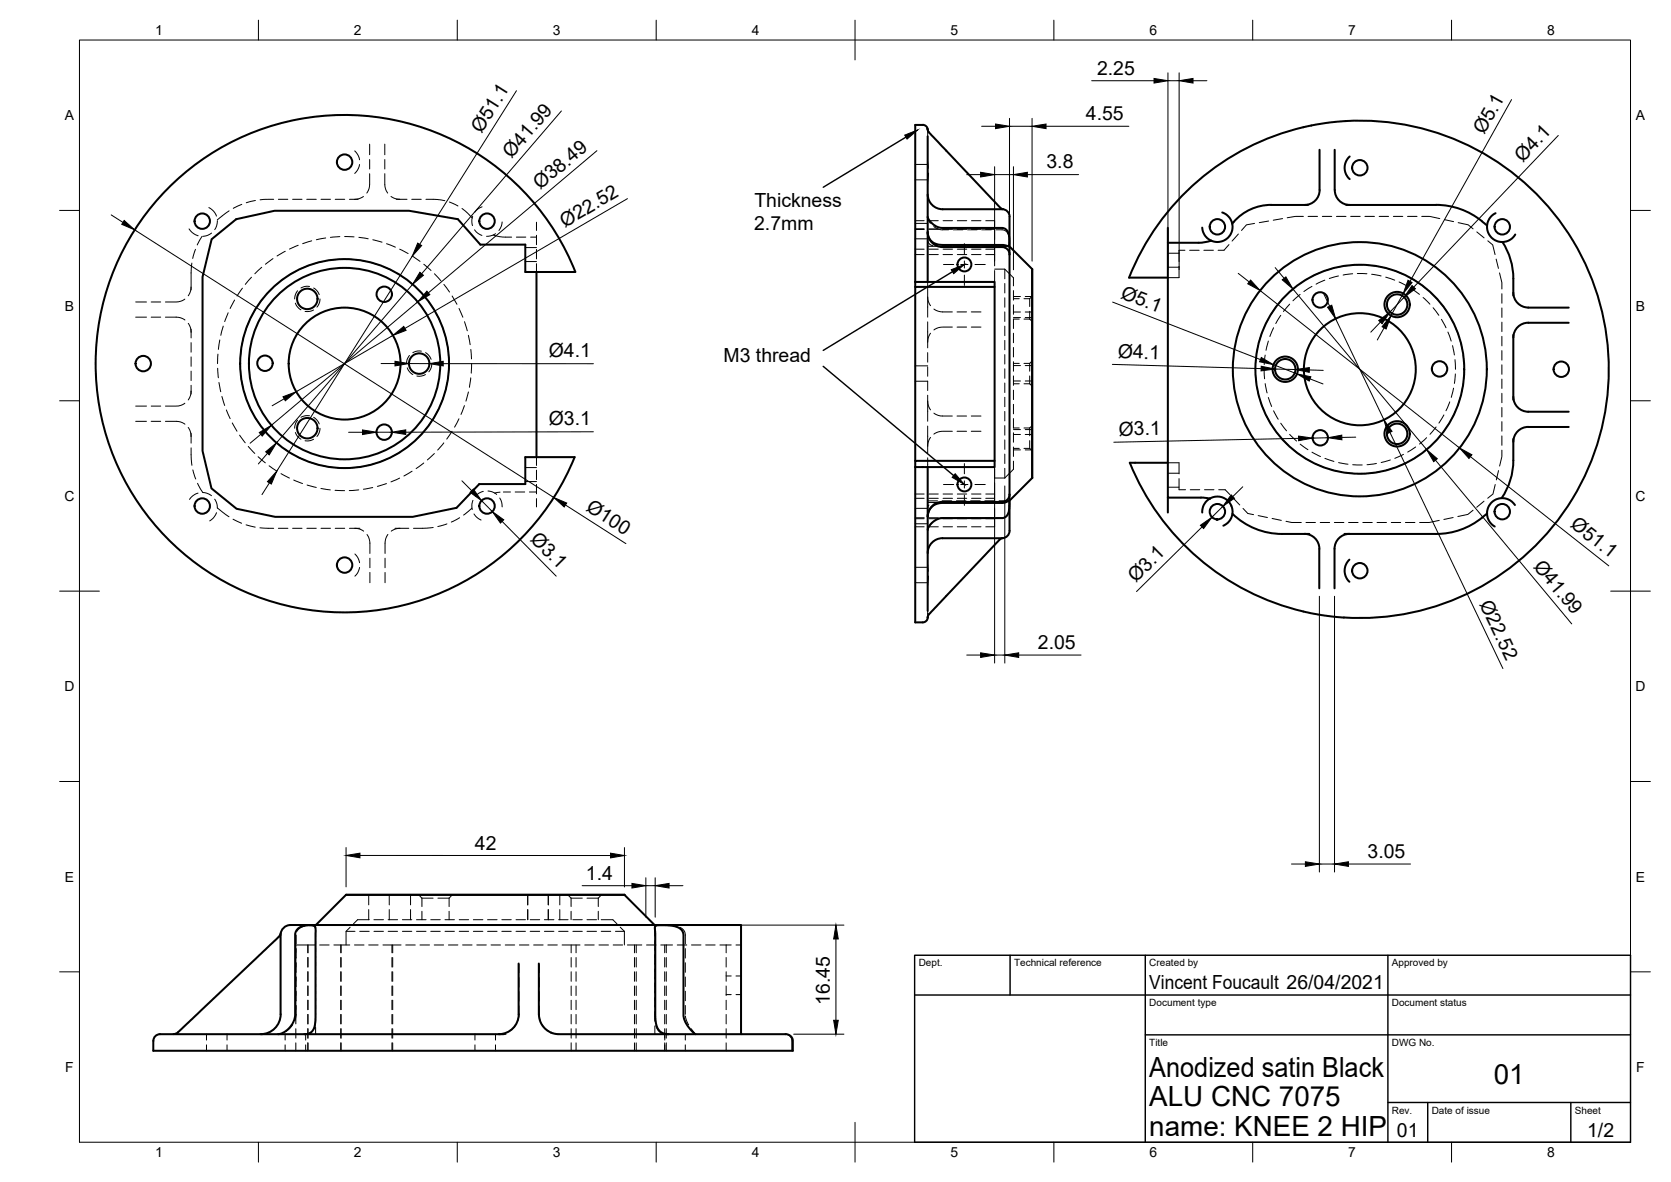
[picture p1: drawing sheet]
<svg xmlns="http://www.w3.org/2000/svg" width="420mm" height="297mm" viewBox="0 0 420 297" stroke-linecap="round" stroke-linejoin="round" font-family="sans-serif">
<!-- layer: Visible -->
<g fill="none" stroke="#000" stroke-width=".51">
<path d="M233.2 32.3l.2 .8M233.3 34.3v36.6M233.3 32.5a1.23 1.23 0 0 0-1.3-1.1h-1.9v39.5M233.4 33.1l16.4 17.3a7.2 7.2 0 0 0 2.5 2.2M327.7 32l7-1.3a62.5 62.5 0 0 1 68.5 49.3 62.5 62.5 0 0 1-43 72.6 62.5 62.5 0 0 1-76.1-36.3h9.5M327.8 32a62.5 62.5 0 0 0-43.9 37.8h9.7M331.8 37.6v10.2M335.6 37.6v10.1a3.8 3.8 0 0 0 3.8 3.8M339.4 39.3l-1 1.3-.3 1.4 .4 1.8 .9 1.2M233.3 58.3a3.8 3.8 0 0 0 3.7 3.8h15M233.3 54.5l.3 .7 .9 1.1 1.2 .7 .9 .3h15.4a2.58 2.58 0 0 1 1.8 3v1.3l-.2 .3-1.3-.3-16-.1-1.2-.3-1.1-.7-.5-.9-.2-1.3M233.3 48.8a3.8 3.8 0 0 0 3.7 3.8h15"/>
<path d="M252 52.6a2.18 2.18 0 0 1 1.8 2.8v8.6M293.6 57.3v67.8l8.8-.1 1.8 .3M307.3 53.4l1 .5 .7 .6 .5 .8 .4 1.1-.2 1.9-.7 1.2-.7 .7-1.8 .6h-1l-1-.3-.9-.6-.6-.7-.5-.9-.2-1.1M328.9 51.5h-9.3a12.5 12.5 0 0 0-9.8 4.7M331.8 47.7a3.8 3.8 0 0 1-3.7 3.8M338.5 51.5h22.6a18.2 18.2 0 0 1 11.5 4.1M372.6 55.6l1.3 1.1M376 53.6l-1.2 1-.8 1.7v1.7l.9 1.6 1.7 1 1.6 .2 1.6-.6 1.2-1.3M134.9 68.4v46.5M230.1 70.9h3.2M230.1 70.9v1.2M233.3 70.9h16.8v46.5h-16.8"/>
<path d="M250.1 72.1h-20v43.7M252 62.1a1.87 1.87 0 0 1 1.9 1.9M253.8 61.9l5.7 5.7v52.5M253.8 64v60.3M304.5 60.5l-2.6 .5h-8.3M377.8 60.8a16.8 16.8 0 0 1 2.7 9.2M380.5 73.5a3.8 3.8 0 0 0 3.8 3.8M380.5 70v4.3M384.3 77.3h10.1M380.5 99.7a3.8 3.8 0 0 0 3.8 3.8h10.1M380.5 84.1v16.4M394.4 81.1h-10.1a3.8 3.8 0 0 0-3.8 3.8"/>
<path d="M144.5 114.9a62.5 62.5 0 0 1-96 26.1 62.5 62.5 0 0 1 .4-99.5 62.5 62.5 0 0 1 95.8 26.9h-12.6v-6.9h-11.3l-5.7-6.4-12.3-2.1h-33.8l-9.6 2.1-6.2 5-2.3 9.5v43.7l2.3 9.4 6.3 5.2 9.7 2h34.6l11-2.3 5.7-5.9h11.6v-6.8h12.4M230.1 117.4h3.2v36.1M230.1 117.4v39h1.9a1.26 1.26 0 0 0 1.3-1.3M250.1 115.8h-20v1.6M380.5 110.3v5.4M380.5 115.7a16.8 16.8 0 0 1-2.9 9.5M394.4 107.3h-10.1a3.8 3.8 0 0 0-3.8 3.7M237 126.1h15M237 135.3h15M237 126.1a3.8 3.8 0 0 0-3.7 3.8l.2-1.3 .7-1.1 1-.8 1.5-.3h15.4l1.6-.5 .1 1.7-.3 1.4a1.71 1.71 0 0 1-1.5 1.2h-15.5l-1.3 .5-.8 .6-.9 1.1-.2 .8M237 135.2a3.8 3.8 0 0 0-3.7 3.8M251.3 135.6l-17.7 18.8"/>
<path d="M252.1 135.2l-.8 .4M253.8 124.3v8a2.92 2.92 0 0 1-.9 2.7l-.9 .2M253.9 124.2a1.87 1.87 0 0 1-1.9 1.9M259.5 120.1l-5.7 5.7M259.5 120.1h.1M293.6 125.1v3.7M302.3 128.8v-.8l.4-1.1 .5-.8 .9-.8 .9-.4 1.3-.1 1.8 .6 .8 .6 .6 .9 .4 1v1.1l-.3 1.2-.4 .7-.7 .7-.9 .5M309.9 129.1a17.9 17.9 0 0 0 12.5 5.1h6.8M328 134.2a3.8 3.8 0 0 1 3.7 3.7v10M339.3 134.2a3.8 3.8 0 0 0-3.7 3.7v10M373.9 129.1l.1 .9 .4 1 1.4 1.3M373.9 129.1a18.7 18.7 0 0 1-12.8 5.1h-23"/>
<path d="M380.9 126.9l-.8-.9-1.4-.7-1.3-.1-1 .2-1.1 .7-.8 .8-.4 .8-.2 1.4M233.6 154.3l-.4 1M339.3 140.6l-.9 1.3-.3 1.2 .2 1.7 1 1.4M70.6 234.5a10.6 10.6 0 0 1-3.2 3.5l-22.7 21.4-1.1 .5M157 224.9h-70l-7.6 7.6M157 224.9l7.6 7.6M157 224.9h.1M69.9 259.9l1-.2 1.6-1.1 1.1-1.4 .5-1.5 .1-20.7a2.86 2.86 0 0 1 3.3-2.5l1.5 .2 .4 .7-.1 23.1-.2 1.5-.6 1.1-.9 .6-1.1 .2M70.5 254.9v-19.9a2.84 2.84 0 0 1 3.5-2.5h112.3v27.4M70.6 254.9a5 5 0 0 1-5 5M126.7 259.9h-85.4a2.38 2.38 0 0 0-2.7 1.2v.5M130.4 242.1v12.8a5 5 0 0 1-5 5"/>
<path d="M135.5 242.1v12.8M135.5 254.9a5 5 0 0 0 5 5h57.2l1 .4 .5 .7 .1 3.1h-160.8v-2.5M168.1 259.9l-1.2-.2-1-.5-.7-1-.3-1.3-.2-23.9 .4-.4 2.2-.1 1.9 .2 1.4 .4a2.12 2.12 0 0 1 1.3 1.9v20.3l.2 1.1 .7 1.2 2 2.3"/>
<circle cx="50.9" cy="55.6" r="1.94"/>
<circle cx="86.6" cy="40.7" r="1.94"/>
<circle cx="122.5" cy="55.6" r="1.94"/>
<circle cx="306.1" cy="57" r="1.94"/>
<circle cx="341.9" cy="42.2" r="1.94"/>
<circle cx="377.7" cy="57" r="1.94"/>
<circle cx="77.3" cy="75.1" r="2.57"/>
<circle cx="96.6" cy="74" r="1.94"/>
<circle cx="242.5" cy="66.5" r="1.75"/>
<circle cx="331.9" cy="75.4" r="1.94"/>
<circle cx="351.3" cy="76.5" r="3.2"/>
<circle cx="351.3" cy="76.5" r="2.57"/>
<circle cx="36" cy="91.4" r="1.94"/>
<circle cx="66.6" cy="91.3" r="1.94"/>
<circle cx="86.6" cy="91.4" r="14.1"/>
<circle cx="86.6" cy="91.4" r="24.1"/>
<circle cx="86.6" cy="91.4" r="26.3"/>
<circle cx="105.4" cy="91.4" r="2.57"/>
<circle cx="323.2" cy="92.8" r="3.2"/>
<circle cx="323.2" cy="92.8" r="2.57"/>
<circle cx="341.9" cy="92.8" r="31.9"/>
<circle cx="341.9" cy="92.8" r="26.3"/>
<circle cx="341.9" cy="92.8" r="14.1"/>
<circle cx="362" cy="92.7" r="1.94"/>
<circle cx="392.6" cy="92.8" r="1.94"/>
<circle cx="77.3" cy="107.6" r="2.57"/>
<circle cx="96.6" cy="108.6" r="1.94"/>
<circle cx="332" cy="110" r="1.94"/>
<circle cx="351.3" cy="109" r="3.2"/>
<circle cx="351.3" cy="109" r="2.57"/>
<circle cx="50.9" cy="127.2" r="1.94"/>
<circle cx="122.5" cy="127.2" r="1.94"/>
<circle cx="242.5" cy="121.7" r="1.75"/>
<circle cx="306.1" cy="128.6" r="1.94"/>
<circle cx="377.7" cy="128.6" r="1.94"/>
<circle cx="86.6" cy="142" r="1.94"/>
<circle cx="341.9" cy="143.4" r="1.94"/>
</g>
<!-- layer: Hidden -->
<g fill="none" stroke="#000" stroke-width=".25">
<path d="M89.2 37.9l.9 1.3 .3 1M92.9 36.2v2.7M96.8 36.2v2.7M233.2 32.3l.1 .5M233.3 32.5v.3M233.3 32.8v1.5M47.5 57.5l1.2 1.2 1.1 .6M50.8 59.4l-1.2 2.2M52.5 52.2l1.3 1 .6 1.1M53.2 58.6l-.9 .5-1.3 .3M54.7 55.5l-.2 1.3-.5 .9M57.6 53l-3 2.3"/>
<path d="M60.8 51.4l-2.1 1M64.2 50.4l-2.3 .6M68.8 50.1l-3.4 .1M70 50.1h2.4M73.6 50.1h2.3M77.1 50.1h2.4M80.7 50.1h2.4M81.9 59.8l-2.4 .4M84.3 50.1h2.4M85.4 59.5l-2.3 .2M86.7 59.4l2.3 .1M87.9 50.1h1.3"/>
<path d="M89.2 50.1h.8M90.2 59.6l2.4 .4M90.4 41.3l-.5 1.5-.7 .8M91.4 49.4l-1.1 .5-1.1 .2M92.9 43.7v3.2l-.7 1.6M92.9 40.1v2.4M96.8 43.7v3.2l.7 1.6M96.8 40.1v2.4M98.3 49.4l1.2 .5 1 .2M99.7 50.1h.8M100.5 50.1h1.8M103.5 50.1h2.4"/>
<path d="M107.1 50.1h2.8l1.9 .3M113 50.8l2.1 1M116.2 52.4l2.5 2.4M118.9 54.4l-.3 .9 .2 1.4M119.3 57.7l.8 .9 1.1 .6M121.2 52l-1 .5-.8 .8M124 59.1l2.4 .5h2.3M124.6 58.7l-.8 .4-1.5 .3M126.3 55.8l-.3 1-.5 1.1M129.8 59.6h2.4M133.4 59.6h1.5M134.9 55.8v2.1"/>
<path d="M134.9 59.1v2.4M230.1 55.5h2.3M230.1 56.1h3.2M230.1 41.3h3.2M230.1 45.2h3.2M232.4 57.6h-2.3h2.3M233.3 54.7l.6 1.4M233.3 40.4l.1 1.9M233.5 43.5l-.2 2.6M233.6 57.6h2.3M233.6 55.5h2.3M234.8 56.9l1.8 .8h1.9"/>
<path d="M237.1 57.6h2.4M237.1 55.5h2.4M239.7 57.7h2.4M240.7 57.6h2.4M240.7 55.5h2.4M243.3 57.7h2.4M244.3 57.6h2.4M244.3 55.5h2.4M246.9 57.7h2.4M247.9 55.5h2.2v4.7M247.9 57.6h2.2M250.4 57.7h1.6a1.89 1.89 0 0 1 1.7 1.8"/>
<path d="M311.4 58.8l-1.6 1.8M315.4 56.1l-2 .4-1.2 1.4M319 55.5l-2.4 .5M322.5 54.9l-2.4 .4M327.7 54.4h-2l-2 .3M328.9 54.4h2.4M332.5 54.4h2.4M336 54.4h2.4M339.6 54.4h2.4M343.2 54.4h2.4M346.8 54.4h2.3M350.4 54.4h2.3"/>
<path d="M353.9 54.4h2.4M357.5 54.4h2l2.5 .5M363.2 55.2l2.3 .5M366.6 56l2.6 .5 1.2 1M371.3 58.3l1.9 1.5M34.1 79.7h2.7M34.1 75.9h2.7M38 79.7h2.4M38 75.9h2.4M41.6 79.7h3.2l1.7 .7M46.5 75.2l-1.7 .6-3.2 .1M48 72.1l-.1 1.1-.6 1.1"/>
<path d="M48.2 66.1l-.2 6.8M49.1 62.7l-.6 2.2M57.4 78.6l-.9 2.2M59 75.4l-1.1 2.1M61 72.4l-1.4 2M63.2 69.7l-1.5 1.8M64.2 77.8l-1.1 2M65.8 67.2l-1.7 1.6M66.3 74.8l-1.4 1.9M68.6 65l-1.9 1.4M68.7 72.2l-1.6 1.7M71.5 69.9l-1.9 1.5"/>
<path d="M71.7 63.1l-2 1.2M74.3 76.2l.4 .8 1 .9M74.6 68.1l-2.1 1.2M74.8 73.1l-.5 1-.2 1M75 61.6l-2.2 1M77.8 72h-.9l-1.2 .4M77.9 66.6l-2.3 .9M78.4 60.5l-2.3 .7M78.8 77.9l-.9 .3-1.2 .1M78.9 72.4l.8 .6 .6 1M80.5 75.1l-.3 1.3-.5 .8M81.3 65.7l-2.3 .6"/>
<path d="M84.8 65.2l-2.3 .3M86 65.1l2.4 .1M89.6 65.3l2.4 .4M93.1 65.9l2.3 .7M93.7 60.2l2.4 .7M96.5 67.1l2.2 1M97.2 61.2l2.2 .9M99.8 68.7l2 1.2M100.5 62.6l2.1 1.1M102.7 70.6l1.9 1.6M103.6 64.3l2 1.4M105.4 73l1.6 1.8"/>
<path d="M106.6 66.4l1.8 1.6M107.7 75.8l1.4 1.9M109.2 68.8l1.6 1.8M109.7 78.8l1 2.1M111.6 71.5l1.4 1.9M113.7 74.4l1.2 2.1M115.4 77.5l1 2.2M132.1 65.7h2.8M132.1 62.2h2.8M134.9 62.7v2.4M134.9 66.3v2.1M230.1 60h3.2l.3 1.2 1 .6"/>
<path d="M230.1 64h2.3M230.1 62.6h2.3M233.3 70.9v8.8M233.3 74.6l.1 1.1 .6 1.1M233.3 61.9h2.4M233.6 64h2.3M233.6 62.6h2.3M234.8 77.7l.7 .3a7.5 7.5 0 0 0 4 .4M235.8 61.9h1.2M236.9 61.9h2.3M237.1 64h2.4M237.1 62.6h2.4"/>
<path d="M239.7 61.9h3.1M240.6 78.4h2.4M240.7 64h2.4M240.7 62.6h2.4M243.3 61.9h3.1M244.2 78.4h2.5M244.3 64h2.4M244.3 62.6h2.4M246.9 61.9h3.1M247.9 64h2.2M247.9 62.6h2.2M250.1 67.6h2.5l2.2 2.2v2"/>
<path d="M250.1 61.4v5.4M250.1 68v2.9M250.4 61.9h3.2M252.6 78.4v2.4M252.6 74.8v2.4M252.6 71.3v2.3M252.6 67.6v2.5M253.8 60.7l-.1 .8-.2 .3-1.5 .1M254.8 73v2.4M254.8 76.6v2.4M254.8 78.4h1.8M254.8 79.8h1.8"/>
<path d="M254.8 75.1h1.5M254.8 74.5h1.8M257.5 75.1h1.4M257.8 78.4h1.7M257.8 79.8h1.7M257.8 74.5h1.7M258.9 78.2v2M258.9 75.1v1.9M259.5 74.4l-.6 .7M293.6 63.6h2.9M293.6 67.1h2.9M296.5 66.9v2.9h-2.9"/>
<path d="M297.9 62.9h-1.4v2.8M299.1 62.9h2.4M302.7 62.9h2.4M309 61.5l-1.2 1.4h-1.5M320.8 77.2l-1.3 1.9M322 79.3l-1.2 2M323.2 74.5l-1.7 1.7M324.3 76.4l-1.6 1.9M325.8 72.1l-1.8 1.5M326.9 74l-1.8 1.6M328.8 70.1l-2 1.3M329.9 72l-2 1.3"/>
<path d="M332 68.5l-2.2 1M333.1 70.4l-2.2 1M335.4 67.4l-2.3 .7M336.5 69.3l-2.3 .7M338.9 66.7l-2.3 .4M340.1 68.8l-2.4 .3M341.3 68.7l2.4 .1M342.5 66.6h-2.4M343.7 66.6l2.4 .3M344.9 68.9l2.4 .4M347.3 67.1l2.3 .6M348.4 69.6l2.3 .8"/>
<path d="M350.7 68.1l2.2 .9M351.8 70.9l2.1 1.1M354 69.5l2.1 1.2M355 72.6l1.9 1.4M357 71.4l1.9 1.4M357.8 74.8l1.7 1.6M359.8 73.6l1.7 1.7M360.3 77.3l1.5 1.9M362.3 76.2l1.4 2M364.3 79.2l1.2 2.1M374.1 60.5l1.2 1 .6 2.5M376.2 65.1l.6 2.3"/>
<path d="M377 68.6l.6 2.4v1.6M377.6 73.8v2.4M377.6 77.4v2.4M47.3 81.3l.6 1.1 .1 1M48 98.3v.7M48 82.7v.7M48 98.3l-.1 1.1-.6 1.1M48 83.4v1.5M48 86.1v2.4M48 89.7v2.4M48 93.3v2.3M48 96.8v1.5"/>
<path d="M54.7 92.5l.2 2.4M54.8 89l-.1 2.4M55.1 96.1l.4 2.4M55.3 85.4l-.4 2.4M55.8 99.6l.7 2.3M56.1 82l-.6 2.3M60.4 91.4l.1 2.4M60.6 87.8l-.2 2.4M60.6 95l.5 2.3M61.4 84.3l-.6 2.3M61.4 98.5l.7 2.2M62.6 80.9l-.9 2.3"/>
<path d="M102.4 92.4l.4 .9 1 .8M103 89.3l-.6 1.1-.2 1M106 88.3l-1-.1-1.2 .4M107 94.1l-1 .4h-1.2M107 88.6l.8 .7 .6 1M108.6 91.4l-.3 1.2-.5 .8M111.2 82l.7 2.3M111.6 99.6l-.9 2.2M112.2 85.5l.4 2.3M112.5 96.1l-.6 2.3M112.8 89l.1 2.4M112.9 92.5l-.3 2.4"/>
<path d="M116.8 80.8l.7 2.3M117.8 84.3l.4 2.3M117.8 98.5l-.6 2.3M118.4 95l-.4 2.3M118.4 87.8l.2 2.4M118.6 91.4l-.1 2.4M230.1 91.9h3.2M230.1 95.8h3.2M233.3 80.9v5M233.3 85.9v1.5M233.3 88.6v2.4M233.3 92.2v2.4"/>
<path d="M233.3 95.8v2.3M233.3 99.3v1.5M234 83.7l-.6 1.2-.1 1M239.5 82.2a7.5 7.5 0 0 0-4 .3l-.7 .4M240.6 82.2h2.4M244.2 82.2h2.5M252.6 99.8v2.4M252.6 96.3v2.3M252.6 92.7v2.4M252.6 89.1v2.4M252.6 85.5v2.4M252.6 82v2.4"/>
<path d="M254.8 83.7v2.4M254.8 87.3v2.4M254.8 90.9v2.4M254.8 94.5v2.3M254.8 98.1v2.3M254.8 91.3h1.5M254.8 96.4h1.5M254.8 91.9h1.8M254.8 95.7h1.8M256.3 80.2h-1.5v2.4M257.5 91.3h1.4M257.5 96.4h1.4"/>
<path d="M257.5 80.2h1.4M257.8 91.9h1.7M257.8 95.7h1.7M258.9 94.5v1.9M258.9 91.3v2M258.9 96.4l.6 .7M258.9 80.2l.6 .6M259.5 90.7l-.6 .6M315.7 94l.2 2.3M315.8 90.4l-.1 2.4M316.1 97.5l.5 2.4M316.3 86.9l-.4 2.3"/>
<path d="M317.4 83.4l-.8 2.3M317.8 92.8l.2 2.4M318.1 89.2l-.2 2.4M318.1 96.4l.5 2.3M318.9 80.2l-1.1 2.1M318.9 85.7l-.6 2.3M318.9 99.9l.8 2.3M320.2 82.4l-.9 2.2M362.4 80.2l1.2 2.2M364.1 83.4l.8 2.3M365.2 86.9l.5 2.3M365.5 97.5l-.6 2.4"/>
<path d="M365.8 90.4l.2 2.4M365.9 94l-.2 2.4M366 82.3l.8 2.3M367.2 85.7l.5 2.4M367.2 99.9l-.8 2.3M367.9 89.2l.2 2.4M367.9 96.4l-.4 2.3M368.2 92.8l-.2 2.4M377.6 81v2.3M377.6 84.5v2.4M377.6 88.1v2.4M377.6 91.7v2.4"/>
<path d="M377.6 95.3v2.3M377.6 98.8v2.4M34.1 105.9h2.7M34.1 102.1h2.7M38 105.9h2.4M38 102.1h2.4M41.6 105.9h3.2l1.7 .7M46.5 101.3l-1.7 .7-3.2 .1M47.3 107.4l.6 1.2 .1 1M48 108.9v.7M48 112.6l.3 4.3M48 109.6v1.8"/>
<path d="M48.5 118.1l.7 2.3M56.9 103l1 2.2M58.4 106.3l1.2 2.1M60.2 109.4l1.5 1.9M62.4 112.2l1.7 1.7M62.6 101.8l1 2.2M64.2 105l1.4 2M64.9 114.8l1.8 1.5M66.3 108l1.6 1.7M67.7 117.1l1.9 1.3M68.7 110.6l1.9 1.5M70.7 119l2.1 1.1"/>
<path d="M71.5 112.8l2 1.3M74.3 108.7l.4 .8 1 .9M74.6 114.7l2.2 1M74.8 105.6l-.5 1-.2 1M77.8 104.5h-.9l-1.2 .4M77.9 116.1l2.3 .7M78.8 110.4l-.9 .4h-1.2M78.9 104.9l.8 .6 .6 1M80.5 107.6l-.3 1.3-.5 .8M81.3 117.1l2.4 .4M84.9 117.6h2.3M90.8 117.3l-2.3 .2"/>
<path d="M94.3 116.5l-2.3 .6M97.7 115.2l-2.3 .9M100.8 113.5l-2.1 1.2M103.6 118.4l-2 1.2M103.7 111.3l-1.9 1.5M106.2 108.8l-1.6 1.7M106.6 116.4l-2 1.4M108.4 106l-1.4 1.9M109.2 114l-1.7 1.6M110.2 102.9l-1.1 2.1M111.6 111.3l-1.6 1.8M113.7 108.4l-1.4 1.9"/>
<path d="M115.4 105.2l-1.1 2.1M116.8 101.9l-.9 2.2M132.1 117.5h2.8M134.9 114.9v2.1M134.9 118.2v2.3M233.3 100.8v5.1M233.3 107.1v5M233.3 100.8l.1 1.1 .6 1.1M233.3 112.1v1.8M233.3 115v2.4M234 109.9l-.6 1.2-.1 1M234.8 103.8l.7 .4a6.9 6.9 0 0 0 4 .3"/>
<path d="M239.5 108.4a7.5 7.5 0 0 0-4 .3l-.7 .4M240.6 108.4h2.4M240.6 104.5h2.4M244.2 108.4h2.5M244.2 104.5h2.5M250.1 117.4v2.8M252.6 117.7v2.4M252.6 114.1v2.4M252.6 110.5v2.4M252.6 107v2.4M252.6 103.4v2.4M254.8 101.6v2.4"/>
<path d="M254.8 105.2v2.4h1.5M254.8 108.8v2.3M254.8 112.3v2.4M254.8 115.9v2l-2.2 2.2M254.8 108h1.8M254.8 112.7h1.5M254.8 109.2h1.8M254.8 113.1h1.8M257.5 107.6h1.4M257.5 112.7h1.4M257.8 108h1.7M257.8 109.2h1.7"/>
<path d="M257.8 113.1h1.7M258.9 110.7v2M258.9 107.6v1.9M258.9 112.7l.6 .6M259.5 106.9l-.6 .7M293.6 116.3h2.9v2.8M293.6 118.9h2.9M317 101l.8 2.2M318.3 104.3l1.2 2.1M320.1 107.4l1.4 1.9M320.2 103.2l1.2 2.2M322 106.3l1.5 2"/>
<path d="M322.3 110.2l1.7 1.8M324.3 109.2l1.7 1.6M324.9 112.8l1.8 1.4M326.9 111.6l2 1.4M327.7 114.9l2.1 1.2M329.9 113.6l2.1 1.1M330.9 116.6l2.2 .9M333.1 115.2l2.3 .8M334.2 117.9l2.3 .6M336.6 116.3l2.3 .4M337.7 118.7l2.4 .3M340.1 116.8h2.4"/>
<path d="M343.7 119h-2.4M346.1 116.5l-2.4 .3M347.2 118.5l-2.3 .4M349.6 115.6l-2.3 .6M350.7 117.5l-2.3 .7M352.9 114.2l-2.2 1M354 116.1l-2.2 1M356 112.3l-2.1 1.3M357 114.2l-2 1.3M358.7 110l-1.8 1.6M359.8 112l-1.8 1.5M361.1 107.3l-1.5 1.8"/>
<path d="M362.2 109.4l-1.5 1.8M363.1 104.3l-1.3 2M364.3 106.4l-1.3 2M364.5 101l-.9 2.2M366 103.3l-1.1 2.1M376.8 118.3l-.6 2.3M377.6 113.1v1.6l-.5 2.4M377.6 102.4v2.4M377.6 106v2.4M377.6 109.5v2.4M49.7 121.5l1.3 2.3 1 .1 1.2 .7M49.8 123.9l-1.4 .8-.8 .8"/>
<path d="M54 125.4l.5 1.2 .2 1.1 2.9 2.2M54.4 128.8l-.8 1.4-.9 .7M58.6 130.5l2.1 1M61.9 131.9l2.3 .6M65.4 132.6l3.4 .2M70 132.8h2.4M73.6 132.8h2.3M73.9 120.6l2.2 .9M77.2 132.8h2.3M77.2 121.9l2.3 .6M80.7 122.8l2.4 .3M80.7 132.8h2.4"/>
<path d="M84.2 123.2l2.4 .1M84.3 132.8h2.4M87.9 132.8h1.3M89.2 139.2l.8 .9 .4 1.3M89.2 132.8h1.3M89.2 132.8l1.1 .1 1.1 .6M90.2 123.1l-2.4 .2M92.3 134.3l.4 .6a8 8 0 0 1 .3 4.2M93.7 122.5l-2.3 .4M97.2 121.5l-2.3 .7M97.5 134.3l-.3 .6a8 8 0 0 0-.4 4.2M99.3 132.8h1.3"/>
<path d="M100.5 120.1l-2.2 1M100.6 132.8l-1.1 .1-1.1 .6M100.6 132.8h2.2M108.9 132.6l-4.9 .2M112.4 131.7l-2.3 .6M115.6 130.1l-2.1 1.1M118.7 127.7l-2.1 1.7M118.9 125.7l-.2 .9v1.5M119.2 129.2l.8 .9 1 .6M121.5 123.5l-1.1 .4-.9 .8M122.7 123.4l.9 .2 1.3 .7M125.7 125.1l.5 1.2 .1 1.1"/>
<path d="M125.7 123.7l-1.3 .2M126.6 123.6h1.8M129.5 123.6h2.4M132.1 121h2.8M133.1 123.6h1.8M134.9 121.7v2.4M134.9 125.3v2.1M230.1 124.1h2.3M230.1 130.1h2.3M230.1 132.4h2.3M230.1 130.4h2.3M230.1 125.2h2.3"/>
<path d="M230.1 127.7h3.2M230.1 131.6h3.2M233.3 126.3h2.8M233.3 125.9h2.4M233.6 124.1h2.3M233.6 130.1h2.3M233.6 132.4h2.3M233.6 130.4h2.3M233.6 125.2h2.3M233.6 126.9l-.3 1.1M234.4 131.3l-.9 1.3-.2 .8M236.9 125.9h2.4"/>
<path d="M237.1 124.1h2.4M237.1 132.4h2.4M237.1 130.4h2.4M237.1 125.2h2.4M238.5 126.3l-3.9 .1M239.5 130.1l-2.9 .1-1.2 .4M239.7 126.3h2.4M240.5 125.9h2.4M240.7 124.1h2.4M240.7 132.4h2.4M240.7 130.4h2.4M240.7 125.2h2.4"/>
<path d="M243.1 130.1h-3.4M243.3 126.3h2.4M244.1 125.9h2.3M244.3 124.1h2.4M244.3 132.4h2.4M244.3 130.4h2.4M244.3 125.2h2.4M246.7 130.1h-3.4M246.9 126.3h2.4M247.6 125.9h2.4M247.9 124.1h2.2M247.9 130.4h2.2"/>
<path d="M247.9 125.2h2.2M250.1 121.4v5.1M250.1 127.7v4.7h-2.2M250.1 130.1h-3.2M250.1 120.1h2.5M250.4 126.3h2.5M251.2 125.9h2.5M253.7 127v1.3l-.3 .9a1.62 1.62 0 0 1-1.4 .9h-1.6M293.6 122.4h2.9M296.5 120.3v2.8h1.6M299.3 123.1h2.4M302.9 123.1h2.3"/>
<path d="M306.4 123.1h1.7l1.2 1.2M310.1 125.2l1.6 1.7M312.5 127.8l1.3 1.2 1.4 .3M316.4 129.6l2.3 .5M319.8 130.3l2.4 .5M323.4 131l1.4 .3h2.4M328.4 131.3h2.4M332 131.3h2.3M335.5 131.3h2.4M339.1 131.3h2.4M342.7 131.3h2.3M346.2 131.3h2.4"/>
<path d="M349.8 131.3h2.4M353.4 131.3h2.4M361.9 130.8l-2.5 .5h-2.4M365.4 130.1l-2.3 .4M370.4 128.2l-1.3 1.1-2.5 .5M373.1 125.9l-1.8 1.6M376 121.8l-.6 2.3-1.3 1.1M90.4 142.6l-.4 1.3-.8 .9M93 140.3v2.4M93 143.9v2.5M96.8 140.3v2.4M96.8 143.9v2.5"/>
<path d="M230.1 142.6h3.2M230.1 146.4h3.2M233.3 155v.2M233.3 153.5v1.5M233.3 141.7l.1 1.9M233.3 155l-.1 .3M233.4 144.8l-.1 2.5M74.5 235v2.2M74.5 238.4v2.4M76.6 232.7l-1 .4-.9 .9M77.4 237.5v1.9M77.8 232.6h.9l.5 .3 .2 2.1"/>
<path d="M79.2 237.5h-4.8v1.9M79.4 233.7v23.2M80.4 237.5h2.4M83.9 237.5h4M85.7 237.5v1.9M85.8 237.5v1.9M87 234h2.3M88.1 233l-1.1 1v3.5M89.1 237.5h2.4M90.4 234h2.4M92.7 237.5h2.4M92.7 224.9v2.5"/>
<path d="M92.7 228.6v2.5M92.8 231.1h-2.9l-1 1.1M94 231.1h2.4M94 234h2.4M96.3 237.5h4.5M97.6 231.1h2.4M97.6 234h2.4M97.9 224.9v2.5M97.9 228.6v2.5M98.6 237.5v1.9M98.7 237.5v1.9M101.2 231.1h2.3"/>
<path d="M101.2 234h2.3M102 237.5h2.4M103.2 224.9v2.5M103.2 228.6v2.5M104.7 231.1h2.4M104.7 234h2.4M105.3 224.9l.8 .8M105.6 237.5h2.4M106.1 225.7h2.8M106.1 225.7v2.1M106.1 229v2.1M108.3 231.1h2.4"/>
<path d="M108.3 234h2.4M109.2 237.5h2.3M110.1 225.7h2.8M111.9 231.1h2.4M111.9 234h2.4M112.8 237.5h2.3M112.9 225.7v2.1M112.9 229v2.1M113.7 224.9l-.8 .8M115.5 231.1h2.3M115.5 234h2.3M116.3 237.5h2.4"/>
<path d="M119 231.1h2.4M119 234h2.4M119.9 237.5h2.4M122.6 231.1h2.4M122.6 234h2.4M123.5 237.5h2.3M126.2 231.1h2.3M126.2 234h2.3M127 237.5h2.4M129.8 231.1h2.3M129.8 234h2.3M130.6 237.5h2.4"/>
<path d="M132.7 224.9v2.5M132.7 228.6v2.5M133.3 231.1h2.4M133.3 234h2.4M134.2 237.5h2.4M136.9 231.1h2.4M136.9 234h2.4M137.8 237.5h2.3M137.9 224.9v2.5M137.9 228.6v2.5M140.5 231.1h2.3M140.5 234h2.3"/>
<path d="M140.8 224.9v2.5M140.8 228.6v2.5M141.3 237.5h4.5M142.7 224.9l.9 .8M143.6 225.7h2.8M143.6 225.7v2.1M143.6 229v2.1M143.6 237.5v1.9M144 231.1h2.4M144 234h2.4M144.8 237.5v1.9M147 237.5h2.4"/>
<path d="M147.6 231.1h2.4M147.6 234h2.4M147.6 225.7h2.8M150.4 225.7v2.1M150.4 229v2.1M150.6 237.5h2.4M151.2 231.1h2.9l1 1.1M151.2 234h2.4M151.3 224.9l-.9 .8M154.2 237.5h2.3M154.7 234h2.3M156 233l1 1"/>
<path d="M157 234v3.5M157.8 237.5h3.6M159.5 237.5v1.9M160 237.5v1.9M162.6 237.5h2.4M164.7 233.2v2M164.7 236.4v2.4M164.7 240v2.3M164.7 238.4v2.4M166.1 237.5h3M166.2 232.5l-1 .1-.5 .4v4.2M167.1 237.5v1.9"/>
<path d="M167.4 232.5l2.4 .2M167.5 237.5v1.9M170.3 237.5h2.4M170.9 233a2.12 2.12 0 0 1 1.4 2v2.2M172.3 238.4v2.4M173.9 237.5h2.4M177.4 237.5h2.4M181 237.5h2.9M182.6 237.5v1.9M185.1 237.5h1.2M51.9 259.9v1.5M57.1 259.9v1.5"/>
<path d="M70.8 259.7l-.8 .2M71.7 259.9v1.5M73.6 257.5l-1.7 1.7M74.4 240.6v2.4M74.4 244.2v2.4M74.4 247.8v2.4M74.4 251.4v2.3M74.4 254.9v2.4M74.4 258.5v2.4M74.5 252.7v2.4l-.4 1.4M74.5 241.9v2.4M74.5 245.5v2.4"/>
<path d="M74.5 249.1v2.4M76.9 259.9v1.5M77.4 240.6v2.4M77.4 244.2v2.4M77.4 247.8v2.4M77.4 251.4v2.3M77.4 254.9v2.4M77.4 258.5v2.4M78.3 259.5l-.7 .3-.8 .1M79.4 256.2l-.4 2.3M79.4 258.1v1.8M85.7 240.6v2.4"/>
<path d="M85.7 244.2v2.4M85.7 247.8v2.4M85.7 251.4v2.3M85.7 254.9v2.4M85.7 258.5v2.4M85.8 240.6v2.4M85.8 244.2v2.4M85.8 247.8v2.4M85.8 251.4v2.3M85.8 254.9v2.4M85.8 258.5v2.4M98.6 240.6v2.4"/>
<path d="M98.6 244.2v2.4M98.6 247.8v2.4M98.6 251.4v2.3M98.6 254.9v2.4M98.6 258.5v2.4M98.7 240.6v2.4M98.7 244.2v2.4M98.7 247.8v2.4M98.7 251.4v2.3M98.7 254.9v2.4M98.7 258.5v2.4M119.4 259.9v1.5"/>
<path d="M124.6 259.9v1.5M126.7 259.9h.6M127 259.6l-1.5 .3M127.1 259.6v.3M129.7 257.5l-.9 1.1-.7 .6M130.5 252.8a8.2 8.2 0 0 1-.3 3.6M130.5 242.4v2.1M130.5 245.6v2.4M130.5 249.2v2.4M135.6 252.8v2.1l.2 1.5M135.6 242.4v2.1M135.6 245.6v2.4"/>
<path d="M135.6 249.2v2.4M136.3 257.5l.9 1.1 .8 .6M139 259.6l1.6 .3M143.6 240.6v2.4M143.6 244.2v2.4M143.6 247.8v2.4M143.6 251.4v2.3M143.6 254.9v2.4M143.6 258.5v2.4M144.8 240.6v2.4M144.8 244.2v2.4M144.8 247.8v2.4"/>
<path d="M144.8 251.4v2.3M144.8 254.9v2.4M144.8 258.5v2.4M159.5 240.6v2.4M159.5 244.2v2.4M159.5 247.8v2.4M159.5 251.4v2.3M159.5 254.9v2.4M159.5 258.5v2.4M160 240.6v2.4M160 244.2v2.4M160 247.8v2.4"/>
<path d="M160 251.4v2.3M160 254.9v2.4M160 258.5v2.4M164.7 243.6v2.3M164.7 247.1v2.4M164.7 250.7v2.4M164.7 254.3v2.4M164.7 257.8v2.1M164.7 252.7l.1 3.8M164.7 241.9v2.4M164.7 245.5v2.4M164.7 249.1v2.4"/>
<path d="M164.9 257.7l.5 1.1 .8 .8M167.1 240.6v2.4M167.1 244.2v2.4M167.1 247.8v2.4M167.1 251.4v2.3M167.1 254.9v2.4M167.1 258.5l.1 2.9M167.4 259.9h.4M167.5 240.6v2.4M167.5 244.2v2.4M167.5 247.8v2.4M167.5 251.4v2.3"/>
<path d="M167.5 254.9v2.4M167.5 258.5v2.4M172.3 241.9v2.4M172.3 245.5v2.4M172.3 249.1v2.4M172.3 252.7v2.2M172.3 259.9v1.5M172.3 255.3l.3 1.2 .5 1M173.8 258.5l1 1.4M182.6 240.6v2.4M182.6 244.2v2.4M182.6 247.8v2.4"/>
<path d="M182.6 251.4v2.3M182.6 254.9v2.4M182.6 258.5v2.4M182.6 249.9h1.3M182.6 245.3h1.3M185.1 249.9h1.2M185.1 245.3h1.2M197.3 259.9l.9 .2 .7 .7 .2 .6v2.7M51.9 262.6v1.5M57.1 262.6v1.5M71.7 262.6v1.5M74.4 262.1v2"/>
<path d="M76.9 262.6v1.5M77.4 262.1v2M85.7 262.1v2M85.8 262.1v2M98.6 262.1v2M98.7 262.1v2M119.4 262.6v1.5M124.6 262.6v1.5M143.6 262.1v2M144.8 262.1v2M159.5 262.1v2M160 262.1v2"/>
<path d="M167.1 262.1v2M167.5 262.1v2M172.3 262.6v1.5M182.6 262.1v2"/>
</g>
<!-- layer: Visible -->
<circle cx="306" cy="130.5" r=".24" fill="#000" stroke="#000" stroke-width=".25"/>
<!-- layer: Hidden -->
<circle cx="174.8" cy="259.9" r=".11" fill="#000" stroke="#000" stroke-width=".25"/>
<!-- layer: Border -->
<g fill="none" stroke="#000" stroke-width=".25">
<path d="M20 10.1h390v276.9h-390zM65 5.1v5M115 5.1v5M165 5.1v5M215 5.1v10M265 5.1v5M315 5.1v5M365 5.1v5M15 52.9h5M410 52.9h5M15 100.7h5M410 100.7h5"/>
<path d="M15 148.6h10M405 148.6h10M15 196.4h5M410 196.4h5M15 244.2h5M410 244.2h5M65 287v5M115 287v5M165 287v5M215 282.1v9.9M265 287v5M315 287v5"/>
<path d="M365 287v5"/>
</g>
<!-- layer: TitleBlock -->
<path d="M230 240.1h180v46.9h-180zM230 250h180M254 240.1v9.9M288 240.1v46.9M349 240.1v46.9M288 260.1h122M349 277.1h61M359 277.1v9.9M395 277.1v9.9" fill="none" stroke="#000" stroke-width=".36"/>
<!-- layer: Dimensions -->
<g fill="none" stroke="#000" stroke-width=".25">
<path d="M293.7 18.3v49.5M296.5 18.3v49.5M129.9 22.8l-24.4 38.6M141.2 27.9l-35.2 40.9M150.1 37.9l-42.4 35.7M246.8 31.7h3.5M253.8 29.7v32.3M253.8 31.7h5.7M259.5 29.7v35.9M263 31.7h20.8M274.5 20.3h15.7M293.7 20.3h2.8"/>
<path d="M300 20.3h3.5M380.1 25l-25.6 45.7M391.8 34l-36.3 38.2M28 54l2.9 1.9M33.9 57.8l105.3 67.2M157.8 49.9l-56 32.6M243.1 43.9h3.5M250.1 41.9v23.7M250.1 43.9h4.7M254.8 41.9v25.9M258.3 43.9h12.9M103.7 64.4l-34.1 54"/>
<path d="M103.7 71.5l-34.2 39.8M105 75.9l-36.8 31M279.8 75.9l37.1 14.5M311.3 68.7l2.8 2.2M316.8 73l50.2 39.6M320.6 67.3l2.3 2.6M325.1 72.6l33.6 40.4M332.8 73.8l1.5 3.1M352.8 73.8l-3.1 5.5M353.1 74.7l-3.6 3.7M95.8 91.4h3.5M98.8 84.3l-24.3 14.2"/>
<path d="M102.8 91.4h5.1M111.4 91.4h37.8M279.7 91.6l37.4 1M320.2 91.6l5.9 2.4M320.6 92.7l5.1 .2M329.2 93l3.5 .1M329.4 95.2l3.3 1.3M335.8 80.1l12.2 25.4M347.1 80.9l-2.4 2.6M348 82.4l-1.7 3M65.6 109.1l-2.7 2.3M67.2 113.9l-2.2 2.7"/>
<path d="M71.5 100.2l-3.1 1.8M87.7 108.6h3.4M94.6 108.6h3.9M149.2 108.5l-47.2 .1M250.1 117.8v48.8M326.5 110.2l-46.4 .9M333.9 110l-3.9 .1M340.9 109.9h-3.5M349.5 108.7l28.4 59.3M361 115.7l34.2 41.1M369.7 114.8l34.8 27.4M67.7 121.4l-1.8 2.9"/>
<path d="M116.1 120.8l2.5 2.5M121.1 125.8l2.7 2.8M126.3 131l13.5 13.8M142.2 126.9l15.2 9.7M252.6 122.1v44.5M302.2 132.4l-16.4 16.3M307.5 127.2l-2.8 2.8M312.5 122.3l-2.5 2.5M331.7 149.8v69.3M335.6 149.8v69.3M243.1 164.6h3.5M250.1 164.6h2.5"/>
<path d="M256.1 164.6h15.7M87 213v9.9M90.5 215h63M157 213v9.9M324.7 217.1h3.5M331.7 217.1h3.9M339 217.1h15.7M146.4 222.6h12.5M162.4 220.6v9.9M162.4 222.6h2.3M164.7 220.6v9.9M168.2 222.6h3.5"/>
<path d="M178 232.5h34.2M210.2 236v20.4M199.6 259.9h12.6"/>
</g>
<g fill="#000" stroke="#000" stroke-width=".25">
<path d="M290.2 19.7l3.5 .6-3.5 .6zM296.5 20.3l3.5-.6v1.2zM250.3 31.2l3.5 .5-3.5 .6zM259.5 31.7l3.5-.5v1.1zM31.2 55.4l2.7 2.4-3.3-1.4zM246.6 43.3l3.5 .6-3.5 .6zM254.8 43.9l3.5-.6v1.2zM105 61.1l1 .6-2.3 2.7zM105.6 68.4l.9 .8-2.8 2.3zM107.3 73.2l.8 .8-3.1 1.9zM314.5 70.4l2.3 2.6-3.1-1.7zM322.4 70.3l.9-.7 1.8 3z"/>
<path d="M333.8 77.2l1.1-.5 .9 3.4zM354 70.4l1 .6-2.2 2.8zM355 71.8l.9 .8-2.8 2.1zM71.2 99.7l3.3-1.2-2.8 2.2zM99.3 90.8l3.5 .6-3.5 .6zM98.8 84.3l2.7-2.3 .6 1zM107.9 91.4l3.5-.6v1.2zM317.1 92l3.5 .7-3.5 .5zM317.1 89.8l3.1 1.8-3.5-.7zM325.7 92.9l3.5-.5v1.2zM326.1 94l3.5 .7-.4 1.1zM346.7 80.5l2.8-2.1-2 3z"/>
<path d="M349.7 79.3l-1.2 3.4-1-.6zM65.2 108.7l3-1.8-2.3 2.7zM66.8 113.5l2.7-2.2-1.8 3zM91.1 108l3.5 .6-3.5 .6zM98.5 108.6l3.5-.6v1.2zM326.5 109.6l3.5 .5-3.5 .7zM333.9 110l3.5-.6v1.1zM348 105.5l2 2.9-1 .5zM358.7 113l2.7 2.3-.9 .7zM367 112.6l3.1 1.7-.7 .9zM69.6 118.4l-1.4 3.3-1-.7zM119 122.9l2.1 2.9-2.9-2.1z"/>
<path d="M123.8 128.6l2.9 2-.9 .9zM139.2 125l3.3 1.4-.6 1zM301.8 132l2.9-2-2.1 2.8zM309.6 124.4l.8 .8-2.9 2zM246.6 164l3.5 .6-3.5 .6zM252.6 164.6l3.5-.6v1.2zM87 215l3.5-.6v1.2zM153.5 214.4l3.5 .6-3.5 .6zM328.2 216.6l3.5 .5-3.5 .6zM335.6 217.1l3.4-.5v1.1zM158.9 222l3.5 .6-3.5 .6zM164.7 222.6l3.5-.6v1.2z"/>
<path d="M210.2 232.5l.6 3.5h-1.2zM209.6 256.4h1.2l-.6 3.5z"/>
</g>
<!-- layer: Center Lines -->
<path d="M237.2 66.5h2.6M241.6 66.5h1.8M242.5 61.2v2.6M242.5 65.6v1.8M242.5 69.1v2.6M245.2 66.5h2.5M242.5 116.5v2.6M237.2 121.8h2.6M241.6 121.8h1.8M242.5 120.8v1.8M242.5 124.4v2.6M245.2 121.8h2.5" fill="none" stroke="#000" stroke-width=".25"/>
<!-- layer: Sketch1 -->
<path d="M239.2 67.8l3.3-1.3-2.7 2.3zM240.2 119l2.3 2.8-3.1-1.8z" fill="#000" stroke="#000" stroke-width=".25"/>
<path d="M239.5 68.3l-32.5 19.8M207 92.1l32.8 27.4" fill="none" stroke="#000" stroke-width=".36"/>
<!-- layer: Sketch2 -->
<path d="M227.5 34l3.3-1.4-2.7 2.4z" fill="#000" stroke="#000" stroke-width=".25"/>
<path d="M227.8 34.5l-20.8 12.6" fill="none" stroke="#000" stroke-width=".36"/>
<g font-size="7">
<text x="289" y="270.6">Anodized satin Black</text>
<text x="375.6" y="272.3">01</text>
<text x="289" y="278.1">ALU CNC 7075</text>
<text x="289" y="285.5">name: KNEE 2 HIP</text>
</g>
<g font-size="4.9">
<text x="275.8" y="18.7">2.25</text>
<text x="121.1" y="33.7" transform="rotate(-58 121.1 33.7)">Ø51.1</text>
<text x="273" y="30.2">4.55</text>
<text x="373.2" y="34" transform="rotate(-61 373.2 34)">Ø5.1</text>
<text x="128.6" y="40" transform="rotate(-49 128.6 40)">Ø41.99</text>
<text x="382.9" y="41" transform="rotate(-46 382.9 41)">Ø4.1</text>
<text x="135.8" y="47.8" transform="rotate(-40 135.8 47.8)">Ø38.49</text>
<text x="263.1" y="42.3">3.8</text>
<text x="189.7" y="52">Thickness</text>
<text x="142" y="57.2" transform="rotate(-30 142 57.2)">Ø22.52</text>
<text x="189.6" y="57.9">2.7mm</text>
<text x="281.6" y="74.9" transform="rotate(21 281.6 74.9)">Ø5.1</text>
<text x="138" y="89.8">Ø4.1</text>
<text x="281" y="90" transform="rotate(2 281 90)">Ø4.1</text>
<text x="181.9" y="91">M3 thread</text>
<text x="138" y="106.9">Ø3.1</text>
<text x="281.3" y="109.5" transform="rotate(-1 281.3 109.5)">Ø3.1</text>
<text x="147.1" y="128.1" transform="rotate(33 147.1 128.1)">Ø100</text>
<text x="133.1" y="135.7" transform="rotate(45 133.1 135.7)">Ø3.1</text>
<text x="394.6" y="132.3" transform="rotate(38 394.6 132.3)">Ø51.1</text>
<text x="385.4" y="142.4" transform="rotate(50 385.4 142.4)">Ø41.99</text>
<text x="285.6" y="146.6" transform="rotate(-45 285.6 146.6)">Ø3.1</text>
<text x="371.9" y="151.7" transform="rotate(64 371.9 151.7)">Ø22.52</text>
<text x="261" y="163.1">2.05</text>
<text x="119.4" y="213.5">42</text>
<text x="343.9" y="215.6">3.05</text>
<text x="147.3" y="221.1">1.4</text>
<text x="289" y="248.5">Vincent Foucault 26/04/2021</text>
<text x="208.6" y="252.5" transform="rotate(-90 208.6 252.5)">16.45</text>
<text x="351.3" y="285.7">01</text>
<text x="399.1" y="285.7">1/2</text>
</g>
<g font-size="3.5">
<text x="39" y="8.8">1</text>
<text x="89" y="8.8">2</text>
<text x="139" y="8.8">3</text>
<text x="189" y="8.8">4</text>
<text x="239" y="8.8">5</text>
<text x="289" y="8.8">6</text>
<text x="339" y="8.8">7</text>
<text x="389" y="8.8">8</text>
<text x="16.3" y="30.2">A</text>
<text x="411.3" y="30.2">A</text>
<text x="16.3" y="78">B</text>
<text x="411.3" y="78">B</text>
<text x="16.2" y="125.9">C</text>
<text x="411.2" y="125.9">C</text>
<text x="16.2" y="173.7">D</text>
<text x="411.2" y="173.7">D</text>
<text x="16.3" y="221.6">E</text>
<text x="411.3" y="221.6">E</text>
<text x="16.4" y="269.4">F</text>
<text x="411.4" y="269.4">F</text>
<text x="39" y="290.8">1</text>
<text x="89" y="290.8">2</text>
<text x="139" y="290.8">3</text>
<text x="189" y="290.8">4</text>
<text x="239" y="290.8">5</text>
<text x="289" y="290.8">6</text>
<text x="339" y="290.8">7</text>
<text x="389" y="290.8">8</text>
</g>
<g font-size="2.5">
<text x="231" y="242.9">Dept.</text>
<text x="255" y="242.9">Technical reference</text>
<text x="289" y="242.9">Created by</text>
<text x="350" y="242.9">Approved by</text>
<text x="289" y="252.8">Document type</text>
<text x="350" y="252.8">Document status</text>
<text x="289" y="262.9">Title</text>
<text x="350" y="262.9">DWG No.</text>
<text x="350" y="279.9">Rev.</text>
<text x="360" y="279.9">Date of issue</text>
<text x="396" y="279.9">Sheet</text>
</g>
</svg>
